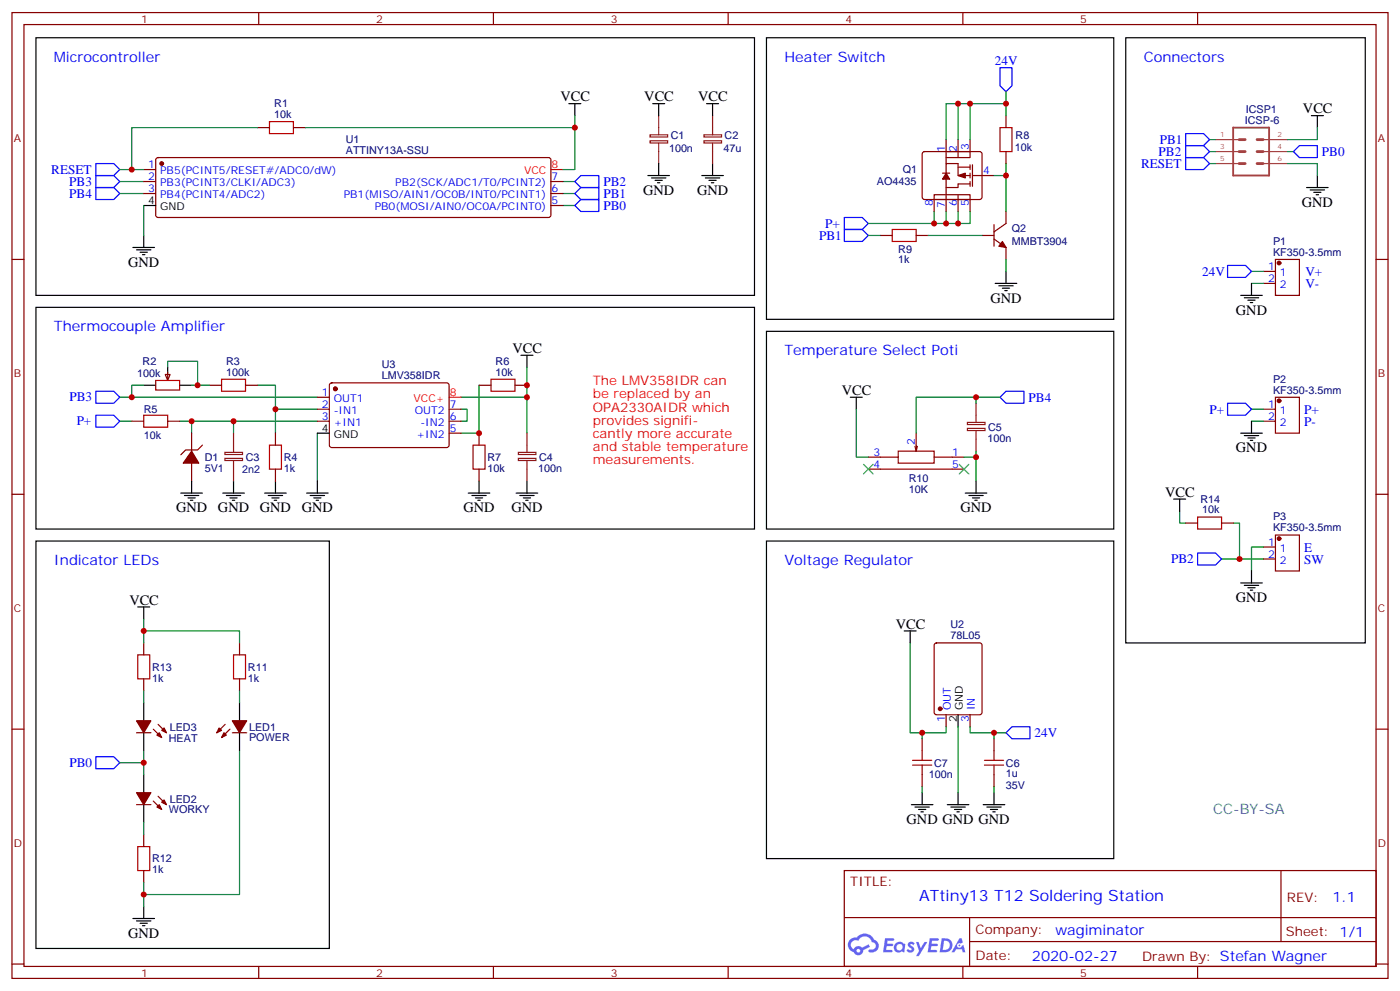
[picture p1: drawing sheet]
<svg xmlns="http://www.w3.org/2000/svg" width="412mm" height="292mm" viewBox="0 0 412 292" stroke-linecap="round" stroke-linejoin="round" font-family="sans-serif">
<g fill="none" stroke="#870000" stroke-width=".35">
<path d="M3.5 3.7h405.4v284.3h-405.4zM7.1 7.2h398.2v277.3h-398.2zM76.2 3.7v3.5M145.3 3.7v3.5M214.5 3.7v3.5M283.6 3.7v3.5M352.8 3.7v3.5M3.5 76.4h3.6M405.3 76.4h3.6M3.5 145.5h3.6M405.3 145.5h3.6M3.5 214.7h3.6"/>
<path d="M405.3 214.7h3.6M248.7 256.3h156.6v28.2h-156.6zM377.3 256.3v20.9M248.7 270.1h156.5M285.6 277.2h119.6M285.6 270.1v14.2M3.5 283.8h3.6M76.2 284.5v3.5M145.3 284.5v3.5M214.5 284.5v3.5M283.6 284.5v3.5M352.8 284.5v3.5"/>
<path d="M405.3 283.8h3.6"/>
</g>
<g fill="#5487ff">
<path d="M267.7 277.5a1.22 1.22 0 0 1 1.7 .2l-.4 .6a.47 .47 0 0 0-.3-.4 .47 .47 0 0 0-.5 .2l.1 .2a1.14 1.14 0 0 1 .8 1.8 1.14 1.14 0 0 1-1.9 0l-.2-.2 .5-.6 .7 .5a.29 .29 0 0 0 .3-.3 .29 .29 0 0 0-.2-.3 1.04 1.04 0 0 1-.6-1.7z"/>
<path d="M260.7 276.2h2.4l.3 .2-.2 .5-1.8 .1-.1 .8h1.5l.3 .4-.3 .4h-1.6l-.2 1.1h1.7l.2 .3-.2 .3-2.6 .1z"/>
<path d="M273.8 276.2h2.4l.3 .2-.1 .5-1.8 .1-.2 .8h1.6l.3 .4-.4 .4-1.6-.1-.1 1.1 1.7 .1 .2 .3-.2 .3-2.6 .1z"/>
<path d="M282.6 276.2h.7l.3 1.3-.6 .3a.69 .69 0 0 0-1 .3 .69 .69 0 0 0 .4 .9 .69 .69 0 0 0 .9-.6l.5-.2 .6 2.2h-.8l-.2-.9h-1.8l-.5 .9h-.8z"/>
<path d="M269.8 277.3h.8l.6 1.8 1.1-1.8h.9l-2.6 4.2h-.8l.9-1.5z"/>
<path d="M277.4 276.2l-.6 4.2h1.3a2.11 2.11 0 0 0 2.5-2.1 2.11 2.11 0 0 0-2.5-2.1zM278.1 277a1.39 1.39 0 0 1 1.7 1.4 1.39 1.39 0 0 1-1.8 1.2h-.3z"/>
<path d="M263.7 277.8a1.54 1.54 0 0 0-.1 2.2 1.54 1.54 0 0 0 2.2 .1l.6 .3 .3-2.3-.2-.3h-.4a1.49 1.49 0 0 0-2.4 0zM264 278.8a.94 .94 0 0 1 1.8 0 .94 .94 0 0 1-1.8 0z"/>
<path d="M250.4 276.6a2.18 2.18 0 0 0 1.1 3.7 1.44 1.44 0 0 0 1.6 .9 1.44 1.44 0 0 0 1.2-1.4l2-1.1-.5-.7-1.9 1a1.47 1.47 0 0 0-2.4 .4 1.39 1.39 0 0 1-.7-1.9 1.39 1.39 0 0 1 2-.5 2.12 2.12 0 0 1 2.2-1.3 2.12 2.12 0 0 1 1.9 1.7 1.14 1.14 0 0 1 1.1 1.4 1.14 1.14 0 0 1-1.7 .7 .43 .43 0 0 0-.5 .4 .43 .43 0 0 0 .4 .5 1.98 1.98 0 0 0 2.5-1.2 1.98 1.98 0 0 0-1.2-2.6 3.1 3.1 0 0 0-5.3-.6l-.9 .1zM252.3 279.9a.55 .55 0 0 1 1.1 0 .55 .55 0 0 1-1.1 0z"/>
<circle cx="282.6" cy="278.3" r=".26"/>
</g>
<g fill="none" stroke="#000" stroke-width=".35">
<path d="M10.6 11.1h211.6v75.9h-211.6zM225.8 11.1h102.3v82.9h-102.3zM331.6 11.1h70.6v178.2h-70.6zM167.6 30.5h3.5M169.3 30.5v3.5M192.3 30.5h3.5M194 30.5v3.5M208.1 30.5h3.6M209.9 30.5v3.5M386.3 34h3.5M388.1 34v3.6M190.9 51.7h6.3"/>
<path d="M191.9 52.4h4.2M193 53.1h2.1M193.7 53.8h.7M194 48.2v3.5M206.7 51.7h6.4M207.8 52.4h4.2M208.8 53.1h2.2M209.5 53.8h.8M209.9 48.2v3.5M384.9 55.2h6.3M385.9 55.9h4.3M387 56.6h2.1"/>
<path d="M387.7 57.3h.7M388.1 51.7v3.5M39.2 72.8h6.3M40.2 73.6h4.2M41.3 74.3h2.1M42 75h.7M42.3 60.5h3.6M42.3 69.3v3.5M296.3 79.9v3.5M10.6 90.5h211.6v65.3h-211.6zM225.8 97.5h102.3v58.3h-102.3zM293.2 83.4h6.3"/>
<path d="M294.2 84.1h4.2M295.3 84.8h2.1M296 85.5h.7M365.5 87h6.3M366.5 87.7h4.3M367.6 88.4h2.1M368.3 89.1h.7M368.7 83.4v3.6M42.3 113.4h3.6M49.4 108.1v1.8M52.9 113.4h3.5M153.5 104.6h3.5"/>
<path d="M155.2 104.6v3.5M250.5 116.9h3.5M252.2 116.9v3.6M93.5 127.5h3.5M365.5 127.5h6.3M366.5 128.2h4.3M367.6 128.9h2.1M368.3 129.6h.7M368.7 124v3.5M10.6 159.3h86.4v119.9h-86.4zM53.3 145.2h6.3M54.3 145.9h4.3"/>
<path d="M55.4 146.6h2.1M56.1 147.3h.7M56.4 141.6v3.6M65.6 145.2h6.4M66.7 145.9h4.2M67.7 146.6h2.1M68.4 147.3h.7M68.8 141.6v3.6M78 145.2h6.3M79 145.9h4.3M80.1 146.6h2.1M80.8 147.3h.7"/>
<path d="M81.1 141.6v3.6M90.3 145.2h6.4M91.4 145.9h4.2M92.4 146.6h2.1M93.1 147.3h.7M93.5 141.6v3.6M137.9 145.2h6.4M139 145.9h4.2M140.1 146.6h2.1M140.8 147.3h.7M141.1 141.6v3.6M152 145.2h6.4"/>
<path d="M153.1 145.9h4.2M154.2 146.6h2.1M154.9 147.3h.7M155.2 141.6v3.6M225.8 159.3h102.3v93.5h-102.3zM284.3 145.2h6.4M285.4 145.9h4.2M286.5 146.6h2.1M287.2 147.3h.7M287.5 141.6v3.6M345.7 146.9h3.5M347.5 146.9v3.6"/>
<path d="M40.6 178.7h3.5M42.3 178.7v3.5M365.5 171.6h6.3M366.5 172.3h4.3M367.6 173h2.1M368.3 173.7h.7M368.7 168.1v3.5M266.3 185.7h3.6M268.1 185.7v3.6M42.3 206.9v5.3M42.3 215.7v5.3M70.6 206.9v5.3"/>
<path d="M70.6 215.7v5.3M282.2 210.4v3.6M42.3 228.1v5.3M42.3 236.9v5.3M268.5 236.9h6.3M269.5 237.6h4.3M270.6 238.3h2.1M271.3 239h.7M271.6 233.4v3.5M279 236.9h6.4M280.1 237.6h4.2M281.2 238.3h2.1"/>
<path d="M281.9 239h.7M282.2 233.4v3.5M289.6 236.9h6.4M290.7 237.6h4.2M291.7 238.3h2.2M292.5 239h.7M292.8 233.4v3.5M39.2 270.4h6.3M40.2 271.1h4.2M41.3 271.8h2.1M42 272.5h.7M42.3 266.9v3.5"/>
</g>
<g fill="none" stroke="#8c2424" stroke-width=".35">
<path d="M191.5 39.7h5.2v.6h-5.2zM194 34v5.7M207.4 39.7h5.1v.6h-5.1zM209.9 34v5.7M191.5 41.5h5.2v.6h-5.2zM194 42.2v6M207.4 41.5h5.1v.6h-5.1zM209.9 42.2v6M287.5 118.7v5.7M66.3 134.9h5.1v.7h-5.1zM66.3 133.2h5.1v.6h-5.1zM68.8 127.5v5.7"/>
<path d="M68.8 135.6v6M152.7 134.9h5.2v.7h-5.2zM152.7 133.2h5.2v.6h-5.2zM155.2 127.5v5.7M155.2 135.6v6M285 126.1h5.2v.7h-5.2zM285 124.4h5.2v.6h-5.2zM287.5 126.8v6"/>
</g>
<g fill="none" stroke="#008700" stroke-width=".35">
<path d="M75.8 37.6h-37v12.3h3.5M90 37.6h79.3M169.3 34v15.9h-3.5M282.2 30.5v10.6M285.8 30.5v10.6M296.3 30.5h-17.6v10.6M296.3 27v7M388.1 37.6v3.5h-8.9M35.3 57h7M35.3 53.4h7M35.3 49.9h3.5M165.8 57h3.5"/>
<path d="M165.8 53.4h3.5M296.3 48.2v3.5h-3.5M296.3 51.7v10.6M356.3 44.6h1.8M356.3 41.1h1.8M356.3 48.2h1.8M379.2 48.2h8.9v3.5M379.2 44.6h1.8M42.3 60.5v8.8M165.8 60.5h3.5M255.8 69.3h3.5M273.4 69.3h15.9"/>
<path d="M275.2 62.3v3.5M278.7 62.3v3.5M282.2 62.3v3.5M285.8 62.3v3.5h-30M296.3 76.4v3.5M368.7 79.9h3.5M368.7 83.4h3.5M35.3 116.9h58.2M42.3 113.4h-3.5v3.5M49.4 108.1v-1.7h8.8v7M56.4 113.4h5.3M75.8 113.4h5.3v7.1"/>
<path d="M135.8 116.9h19.4M141.1 113.4v14.1h-5.3M155.2 108.1v19.4M287.5 116.9v1.8M294.6 116.9h-24.7v10.6M35.3 124h3.5M52.9 124h3.5v3.5M56.4 124h37.1M68.8 124v3.5M93.5 120.5h-12.4v7M93.5 127.5v14.1M135.8 120.5h1.8v3.5h-1.8"/>
<path d="M252.2 120.5v14.1h3.6M284 134.6h3.5M287.5 132.8v8.8M368.7 124h3.5M368.7 120.5h3.5M347.5 150.5v3.5h1.7M363.4 154h1.7v10.6M359.8 164.6h12.4M372.2 161h-3.5v7.1M42.3 185.7h28.3v3.6M42.3 182.2v7.1M268.1 189.3v26.4h10.6v-1.7"/>
<path d="M42.3 203.4v3.5M70.6 203.4v3.5M271.6 215.7v1.8M282.2 214v19.4M285.8 214v1.7h10.5M292.8 215.7v1.8M35.3 224.5h7M42.3 221v7.1M70.6 221v42.3h-28.3M271.6 231.6v1.8M292.8 231.6v1.8M42.3 242.2v3.5"/>
<path d="M42.3 259.8v7.1"/>
</g>
<g fill="none" stroke="#00f" stroke-width=".35">
<path d="M294.6 19.9h3.5v5.3l-1.8 1.8-1.7-1.8zM349.2 39.3h5.3l1.8 1.8-1.8 1.8h-5.3zM28.2 55.2h5.3l1.8 1.8-1.8 1.7h-5.3zM28.2 51.7h5.3l1.8 1.7-1.8 1.8h-5.3zM28.2 48.2h5.3l1.8 1.7-1.8 1.8h-5.3zM169.3 57l1.8-1.8h5.3v3.5h-5.3zM169.3 53.4l1.8-1.7h5.3v3.5h-5.3zM349.2 42.9h5.3l1.8 1.7-1.8 1.8h-5.3zM349.2 46.4h5.3l1.8 1.8-1.8 1.7h-5.3zM381 44.6l1.8-1.7h5.3v3.5h-5.3zM169.3 60.5l1.8-1.8h5.3v3.6h-5.3zM248.7 64h5.3l1.8 1.8-1.8 1.8h-5.3z"/>
<path d="M248.7 67.6h5.3l1.8 1.7-1.8 1.8h-5.3zM361.6 78.1h5.3l1.8 1.8-1.8 1.8h-5.3zM28.2 115.2h5.3l1.8 1.7-1.8 1.8h-5.3zM294.6 116.9l1.7-1.7h5.3v3.5h-5.3zM361.6 118.7h5.3l1.8 1.8-1.8 1.7h-5.3zM28.2 122.2h5.3l1.8 1.8-1.8 1.8h-5.3zM352.8 162.8h5.3l1.7 1.8-1.7 1.7h-5.3zM296.3 215.7l1.8-1.7h5.3v3.5h-5.3zM28.2 222.8h5.3l1.8 1.7-1.8 1.8h-5.3z"/>
</g>
<g fill="none" stroke="#870000" stroke-width=".35">
<path d="M75.8 37.6h3.6M86.4 37.6h3.6M296.3 34v3.6M42.3 49.9h3.6M42.3 53.4h3.6M42.3 57h3.6M46.1 46.6l.5-.2h115l.5 .2 .2 .5v16.2l-.3 .5-.4 .2h-115l-.5-.2-.2-.5v-16.2zM162.3 53.4h3.5M162.3 57h3.5M271.9 44.8l.4-.2h16.3l.5 .2 .2 .5v12.7l-.3 .5-.4 .2h-16.3l-.5-.2-.2-.5v-12.7zM275.2 58.7v-1.4h10.6v1.4M275.2 58.7v3.6"/>
<path d="M275.2 58.7h10.6M277.6 51h2.2M278.7 51v-2.8h3.5v3.5h3.6M278.7 52.7v2.5h3.5v-1h3.6M278.7 41.1v7.1M278.7 55.2v7.1M278.7 44.6h7.1M282.2 41.1v5.3M282.2 57.3v5M282.2 49.2h3.6M285.8 44.6v1.8h-7.1M285.8 41.1v3.5"/>
<path d="M285.8 48.5v1.4M285.8 51v1.4M285.8 53.4v1.5M285.8 58.7v3.6M286.5 51.7h6.3M286.5 48.5v6.4M296.3 44.6v3.6M162.3 60.5h3.5M259.3 69.3h3.5M269.9 69.3h3.5M289.3 69.3h3.5M292.8 70.4l3.5 2.4v3.6"/>
<path d="M292.8 66.1v6.4M296.3 62.3v3.5l-3.5 2.5M372.2 79.9h3.5M375.7 76.4h7.1v10.6h-7.1zM372.2 83.4h3.5M48.7 110.2h1.4l-.7 1.8zM49.4 109.5v2.2M61.7 113.4h3.6M72.3 113.4h3.5M93.5 116.9h3.5M97.2 112.9l.5-.2 34.2 .1 .4 .6-.1 17.9-.6 .5-34.2-.1-.4-.6v-17.7zM141.1 113.4h3.5"/>
<path d="M151.7 113.4h3.5M375.7 116.9h7.1v10.6h-7.1zM38.8 124h3.5M49.4 124h3.5M56.4 127.5v5.3M56.4 136.3v5.3M59.6 131.1l-1.4 1.4h-3.5l-1.4 1.4M81.1 127.5v3.6M81.1 138.1v3.5M93.5 124h3.5M93.5 120.5h3.5M132.3 124h3.5"/>
<path d="M132.3 120.5h3.5M132.3 127.5h3.5M141.1 127.5v3.6M141.1 138.1v3.5M255.8 134.6h8.8M255.8 138.1h28.2M264.6 132.8h10.6v3.5h-10.6zM269.5 131.4l.4 1.4M269.9 127.5v5.3l.3-1.4M275.2 134.6h8.8M372.2 124h3.5M372.2 120.5h3.5"/>
<path d="M349.2 154h3.6M359.8 154h3.6M375.7 157.5h7.1v10.6h-7.1zM372.2 161h3.5M372.2 164.6h3.5M42.3 189.3v3.5M42.3 199.8v3.6M70.6 189.3v3.5M70.6 199.8v3.6M275.4 189.5l.5-.2h12.7l.6 .4 .1 20-.5 .7h-12.9l-.7-.4v-20zM40.2 215.7h4.2M45.2 214.7l2.4 2.4"/>
<path d="M46.6 213.3l2.4 2.4M66.3 213.3l-2.4 2.4M67.7 214.7l-2.4 2.4M68.4 215.7h4.3M271.6 217.5v3.5M278.7 210.4v3.6M285.8 210.4v3.6M292.8 217.5v3.5M40.2 236.9h4.2M45.2 235.8l2.4 2.5M46.6 234.4l2.4 2.5M271.6 228.1v3.5"/>
<path d="M292.8 228.1v3.5M42.3 245.7v3.5M42.3 256.3v3.5"/>
</g>
<g fill="#870000" stroke="#870000" stroke-width=".35">
<path d="M56.4 132.8l2.2 3.5h-4.6z"/>
<path d="M282.2 51.7l2.1-.7v1.4z"/>
<path d="M278.7 51l1.1 1.7h-2.2z"/>
<path d="M295.3 71.1l1 1.7-2.1-.3z"/>
<path d="M68.4 212.2h4.3l-2.1 3.5z"/>
<path d="M66 215.7l.7 .7-1.4 .7z"/>
<path d="M64.6 214.3l.7 .7-1.4 .7z"/>
<path d="M40.2 233.4h4.2l-2.1 3.5z"/>
<path d="M46.2 237.6l.7-.7 .7 1.4z"/>
<path d="M47.6 236.2l.7-.7 .7 1.4z"/>
<path d="M40.2 212.2h4.2l-2.1 3.5z"/>
<path d="M46.9 215.7l.7 1.4-1.4-.7z"/>
<path d="M47.6 215l.7-.7 .7 1.4z"/>
<circle cx="47.6" cy="48.2" r=".53"/>
<circle cx="98.8" cy="114.5" r=".53"/>
<circle cx="376.8" cy="158.6" r=".53"/>
<circle cx="376.8" cy="118" r=".53"/>
<circle cx="376.8" cy="77.4" r=".53"/>
<circle cx="276.9" cy="208.7" r=".53"/>
</g>
<path d="M162.3 49.9h3.5M132.3 116.9h3.5" fill="none" stroke="#f00" stroke-width=".35"/>
<g fill="none" stroke="#a10000" stroke-width=".35">
<path d="M79.4 35.8h7v3.5h-7zM294.6 37.6h3.5v7h-3.5zM262.8 67.6h7.1v3.5h-7.1zM45.9 112h7v2.8h-7zM65.3 111.7h7v3.5h-7zM144.6 111.7h7.1v3.5h-7.1zM42.3 122.2h7.1v3.6h-7.1zM79.4 131.1h3.5v7h-3.5zM139.3 131.1h3.6v7h-3.6zM352.8 152.2h7v3.6h-7zM40.6 192.8h3.5v7h-3.5zM68.8 192.8h3.5v7h-3.5z"/>
<path d="M268.8 225.2h5.7M268.8 223.8h5.7M271.6 221v2.8M271.6 225.2v2.9M290 225.2h5.6M290 223.8h5.6M292.8 221v2.8M292.8 225.2v2.9M40.6 249.2h3.5v7.1h-3.5z"/>
</g>
<path d="M363.2 37.6h10.6v14.1h-10.6z" fill="none" stroke="#a64a4a" stroke-width=".56"/>
<path d="M365 48.2h1.8M365 44.6h1.8M365 41.1h1.8M370.3 48.2h1.8M370.3 44.6h1.8M370.3 41.1h1.8" fill="none" stroke="#a64a4a" stroke-width=".85"/>
<path d="M358.1 41.1h6.9M358.1 44.6h6.9M358.1 48.2h6.9M372.3 41.1h6.9M372.3 44.6h6.9M372.3 48.2h6.9" fill="none" stroke="#a64a4a" stroke-width=".35"/>
<path d="M254.4 136.7l2.8 2.8M257.2 136.7l-2.8 2.8M282.6 136.7l2.8 2.8M285.4 136.7l-2.8 2.8" fill="none" stroke="#3c3" stroke-width=".35"/>
<g fill="#c00">
<circle cx="287.5" cy="116.9" r=".88"/>
<circle cx="287.5" cy="134.6" r=".88"/>
<circle cx="42.3" cy="263.3" r=".88"/>
<circle cx="42.3" cy="185.7" r=".88"/>
<circle cx="271.6" cy="215.7" r=".88"/>
<circle cx="296.3" cy="51.7" r=".88"/>
<circle cx="278.7" cy="65.8" r=".88"/>
<circle cx="282.2" cy="30.5" r=".88"/>
<circle cx="38.8" cy="49.9" r=".88"/>
<circle cx="38.8" cy="116.9" r=".88"/>
<circle cx="169.3" cy="37.6" r=".88"/>
<circle cx="81.1" cy="120.5" r=".88"/>
<circle cx="155.2" cy="113.4" r=".88"/>
<circle cx="141.1" cy="127.5" r=".88"/>
<circle cx="155.2" cy="116.9" r=".88"/>
<circle cx="58.2" cy="113.4" r=".88"/>
<circle cx="296.3" cy="30.5" r=".88"/>
<circle cx="285.8" cy="30.5" r=".88"/>
<circle cx="282.2" cy="65.8" r=".88"/>
<circle cx="275.2" cy="65.8" r=".88"/>
<circle cx="292.8" cy="215.7" r=".88"/>
<circle cx="42.3" cy="224.5" r=".88"/>
<circle cx="365.1" cy="164.6" r=".88"/>
<circle cx="68.8" cy="124" r=".88"/>
<circle cx="56.4" cy="124" r=".88"/>
</g>
<text font-size="4.6" fill="#00f" x="270.8" y="265.3">ATtiny13 T12 Soldering Station</text>
<g font-size="4.2" fill="#00f">
<text x="15.9" y="18.2">Microcontroller</text>
<text x="231.1" y="18.2">Heater Switch</text>
<text x="336.9" y="18.2">Connectors</text>
<text x="15.9" y="97.5">Thermocouple Amplifier</text>
<text x="231.1" y="104.6">Temperature Select Poti</text>
<text x="15.9" y="166.3">Indicator LEDs</text>
<text x="231.1" y="166.3">Voltage Regulator</text>
<text x="392.5" y="265.6">1.1</text>
<text x="310.9" y="275.1">wagiminator</text>
<text x="304" y="282.9">2020-02-27</text>
</g>
<g font-size="4.2">
<text x="165.1" y="29.8">VCC</text>
<text x="189.8" y="29.8">VCC</text>
<text x="205.7" y="29.8">VCC</text>
<text x="383.8" y="33.3">VCC</text>
<text x="189.4" y="57.3">GND</text>
<text x="205.3" y="57.3">GND</text>
<text x="383.5" y="60.9">GND</text>
<text x="37.7" y="78.5">GND</text>
<text x="291.7" y="89.1">GND</text>
<text x="364.1" y="92.6">GND</text>
<text x="151" y="103.9">VCC</text>
<text x="248" y="116.2">VCC</text>
<text x="364.1" y="133.2">GND</text>
<text x="343.3" y="146.2">VCC</text>
<text x="51.9" y="150.8">GND</text>
<text x="64.2" y="150.8">GND</text>
<text x="76.6" y="150.8">GND</text>
<text x="88.9" y="150.8">GND</text>
<text x="136.5" y="150.8">GND</text>
<text x="150.6" y="150.8">GND</text>
<text x="282.9" y="150.8">GND</text>
<text x="38.1" y="178">VCC</text>
<text x="364.1" y="177.3">GND</text>
<text x="263.9" y="185">VCC</text>
<text x="267.1" y="242.5">GND GND GND</text>
<text x="37.7" y="276">GND</text>
</g>
<text font-size="4.2" fill="#0099b0" x="357.4" y="239.7">CC-BY-SA</text>
<g font-size="3.9" fill="#00f">
<text x="293.1" y="19">24V</text>
<text x="341.3" y="45.9">PB2</text>
<text x="341.6" y="42.4">PB1</text>
<text x="389.4" y="45.9">PB0</text>
<text x="15.1" y="51.2">RESET</text>
<text x="336.1" y="49.4">RESET</text>
<text x="20.4" y="58.2">PB4</text>
<text x="20.4" y="54.7">PB3</text>
<text x="177.7" y="58.2">PB1</text>
<text x="177.7" y="54.7">PB2</text>
<text x="177.7" y="61.8">PB0</text>
<text x="241.3" y="70.6">PB1</text>
<text x="243.1" y="67">P+</text>
<text x="354.1" y="81.2">24V</text>
<text x="384.5" y="81.3">V+</text>
<text x="384.5" y="84.8">V-</text>
<text x="20.4" y="118.2">PB3</text>
<text x="303" y="118.2">PB4</text>
<text x="22.6" y="125.3">P+</text>
<text x="356.3" y="121.7">P+</text>
<text x="384.2" y="121.9">P+</text>
<text x="384.2" y="125.4">P-</text>
<text x="345" y="165.8">PB2</text>
<text x="384.2" y="162.5">E</text>
<text x="384.2" y="166">SW</text>
<text x="304.8" y="217">24V</text>
<text x="20.4" y="225.8">PB0</text>
</g>
<g font-size="3.9" fill="#f00">
<text x="174.6" y="113.4">The LMV358IDR can</text>
<text x="174.6" y="117.3">be replaced by an</text>
<text x="174.6" y="121.2">OPA2330AIDR which</text>
<text x="174.6" y="125.1">provides signifi-</text>
<text x="174.6" y="128.9">cantly more accurate</text>
<text x="174.6" y="132.8">and stable temperature</text>
<text x="174.6" y="136.7">measurements.</text>
</g>
<g font-size="3.9" fill="#800">
<text x="250.5" y="260.9">TITLE:</text>
<text x="379.1" y="265.6">REV:</text>
<text x="287.4" y="275.1">Company:</text>
<text x="378.7" y="275.7">Sheet: 1/1</text>
<text x="287.4" y="282.8">Date:</text>
<text x="336.4" y="282.8">Drawn By: Stefan Wagner</text>
</g>
<g font-size="3.2" fill="#800">
<text x="41.6" y="6.7">1</text>
<text x="110.8" y="6.7">2</text>
<text x="179.9" y="6.7">3</text>
<text x="249.1" y="6.7">4</text>
<text x="318.2" y="6.7">5</text>
<text x="4.1" y="41.8">A</text>
<text x="405.9" y="41.8">A</text>
<text x="4.1" y="110.9">B</text>
<text x="405.9" y="110.9">B</text>
<text x="4.1" y="180.1">C</text>
<text x="405.9" y="180.1">C</text>
<text x="4.1" y="249.2">D</text>
<text x="405.9" y="249.2">D</text>
<text x="41.6" y="287.5">1</text>
<text x="110.8" y="287.5">2</text>
<text x="179.9" y="287.5">3</text>
<text x="249.1" y="287.5">4</text>
<text x="318.2" y="287.5">5</text>
</g>
<g font-size="3.2" fill="#000080">
<text x="80.8" y="34.7">10k</text>
<text x="80.8" y="31.6">R1</text>
<text x="367" y="33.3">ICSP1</text>
<text x="197.6" y="40.8">C1</text>
<text x="213.4" y="40.8">C2</text>
<text x="299.2" y="40.8">R8</text>
<text x="366.7" y="36.5">ICSP-6</text>
<text x="101.9" y="45.3">ATTINY13A-SSU</text>
<text x="101.9" y="42.1">U1</text>
<text x="197.1" y="44.7">100n</text>
<text x="213.2" y="44.7">47u</text>
<text x="298.9" y="44.3">10k</text>
<text x="265.9" y="51.1">Q1</text>
<text x="258.3" y="54.6">AO4435</text>
<text x="298" y="68.3">Q2</text>
<text x="264.6" y="74.3">R9</text>
<text x="264.6" y="77.5">1k</text>
<text x="298.1" y="72.2">MMBT3904</text>
<text x="375" y="75.3">KF350-3.5mm</text>
<text x="375" y="72.1">P1</text>
<text x="42" y="107.5">R2</text>
<text x="66.6" y="107.4">R3</text>
<text x="146" y="107.4">R6</text>
<text x="40.4" y="111.1">100k</text>
<text x="66.6" y="110.6">100k</text>
<text x="112.5" y="111.7">LMV358IDR</text>
<text x="112.5" y="108.4">U3</text>
<text x="146" y="110.6">10k</text>
<text x="375" y="112.7">P2</text>
<text x="375" y="115.9">KF350-3.5mm</text>
<text x="42.3" y="121.7">R5</text>
<text x="42.3" y="129.3">10k</text>
<text x="290.9" y="130.1">100n</text>
<text x="291" y="126.9">C5</text>
<text x="60.3" y="135.7">D1</text>
<text x="72.4" y="135.7">C3</text>
<text x="83.6" y="135.7">R4</text>
<text x="143.6" y="135.7">R7</text>
<text x="158.8" y="135.7">C4</text>
<text x="60.3" y="138.9">5V1</text>
<text x="71.4" y="139.3">2n2</text>
<text x="83.6" y="138.9">1k</text>
<text x="143.6" y="138.9">10k</text>
<text x="158.6" y="138.9">100n</text>
<text x="267.7" y="141.8">R10</text>
<text x="267.7" y="145.1">10K</text>
<text x="353.6" y="148.1">R14</text>
<text x="354.1" y="151.2">10k</text>
<text x="375" y="153.2">P3</text>
<text x="375" y="156.5">KF350-3.5mm</text>
<text x="280" y="185">U2</text>
<text x="280" y="188.2">78L05</text>
<text x="44.8" y="197.5">R13</text>
<text x="73" y="197.5">R11</text>
<text x="44.8" y="200.6">1k</text>
<text x="73" y="200.6">1k</text>
<text x="50" y="215.1">LED3</text>
<text x="73.4" y="215.1">LED1</text>
<text x="49.7" y="218.3">HEAT</text>
<text x="73.4" y="218.3">POWER</text>
<text x="275.2" y="225.7">C7</text>
<text x="296.3" y="225.7">C6</text>
<text x="273.6" y="228.9">100n</text>
<text x="296.3" y="228.8">1u</text>
<text x="296.3" y="232.3">35V</text>
<text x="49.7" y="239.5">WORKY</text>
<text x="50" y="236.3">LED2</text>
<text x="44.8" y="257.1">1k</text>
<text x="44.8" y="253.9">R12</text>
</g>
<g font-size="3.2" fill="#00f">
<text x="278.3" y="44.6" transform="rotate(-90 278.3 44.6)">1</text>
<text x="281.9" y="44.6" transform="rotate(-90 281.9 44.6)">2</text>
<text x="285.4" y="44.3" transform="rotate(-90 285.4 44.3)">3</text>
<text x="43.7" y="49.6">1</text>
<text x="43.7" y="53.1">2</text>
<text x="47.2" y="51.3">PB5(PCINT5/RESET#/ADC0/dW)</text>
<text x="162.5" y="53.1">7</text>
<text x="289.6" y="51.3">4</text>
<text x="43.7" y="56.6">3</text>
<text x="47.2" y="54.9">PB3(PCINT3/CLKI/ADC3)</text>
<text x="47.2" y="58.4">PB4(PCINT4/ADC2)</text>
<text x="101.3" y="58.4">PB1(MISO/AIN1/OC0B/INT0/PCINT1)</text>
<text x="116.4" y="54.9">PB2(SCK/ADC1/T0/PCINT2)</text>
<text x="162.5" y="56.6">6</text>
<text x="110.4" y="61.9">PB0(MOSI/AIN0/OC0A/PCINT0)</text>
<text x="162.5" y="60.1">5</text>
<text x="274.8" y="60.8" transform="rotate(-90 274.8 60.8)">8</text>
<text x="278.3" y="61.1" transform="rotate(-90 278.3 61.1)">7</text>
<text x="281.9" y="60.8" transform="rotate(-90 281.9 60.8)">6</text>
<text x="285.4" y="60.8" transform="rotate(-90 285.4 60.8)">5</text>
<text x="373.5" y="79.6">1</text>
<text x="373.5" y="83.1">2</text>
<text x="377" y="81.3">1</text>
<text x="377" y="84.8">2</text>
<text x="94.8" y="116.6">1</text>
<text x="98.3" y="118.4">OUT1</text>
<text x="94.8" y="120.1">2</text>
<text x="94.8" y="123.6">3</text>
<text x="98.3" y="121.9">-IN1</text>
<text x="98.3" y="125.4">+IN1</text>
<text x="122.2" y="121.9">OUT2</text>
<text x="123.8" y="125.4">-IN2</text>
<text x="132.5" y="123.6">6</text>
<text x="132.5" y="120.1">7</text>
<text x="373.5" y="120.1">1</text>
<text x="373.5" y="123.6">2</text>
<text x="377" y="121.9">1</text>
<text x="377" y="125.4">2</text>
<text x="122.7" y="128.9">+IN2</text>
<text x="132.5" y="127.2">5</text>
<text x="269.5" y="131.1" transform="rotate(-90 269.5 131.1)">2</text>
<text x="257.3" y="134.2">3</text>
<text x="257.3" y="137.8">4</text>
<text x="280.5" y="134.2">1</text>
<text x="280.5" y="137.8">5</text>
<text x="373.5" y="160.7">1</text>
<text x="373.5" y="164.2">2</text>
<text x="377" y="162.5">1</text>
<text x="377" y="166">2</text>
<text x="280.1" y="209.1" transform="rotate(-90 280.1 209.1)">OUT</text>
<text x="287.2" y="209.1" transform="rotate(-90 287.2 209.1)">IN</text>
<text x="278.3" y="212.6" transform="rotate(-90 278.3 212.6)">1</text>
<text x="285.4" y="212.6" transform="rotate(-90 285.4 212.6)">3</text>
</g>
<g font-size="3.2" fill="#f00">
<text x="154.4" y="51.3">VCC</text>
<text x="162.5" y="49.6">8</text>
<text x="121.8" y="118.4">VCC+</text>
<text x="132.5" y="116.6">8</text>
</g>
<g font-size="3.2">
<text x="43.7" y="60.1">4</text>
<text x="47.2" y="61.9">GND</text>
<text x="94.8" y="127.2">4</text>
<text x="98.3" y="128.9">GND</text>
<text x="283.6" y="209.1" transform="rotate(-90 283.6 209.1)">GND</text>
<text x="281.9" y="212.6" transform="rotate(-90 281.9 212.6)">2</text>
</g>
<g font-size="2.1" fill="#a54b4b">
<text x="359.4" y="40.4">1</text>
<text x="376.3" y="40.4">2</text>
<text x="359.4" y="43.9">3</text>
<text x="359.4" y="47.5">5</text>
<text x="376.3" y="43.9">4</text>
<text x="376.3" y="47.5">6</text>
</g>
</svg>
